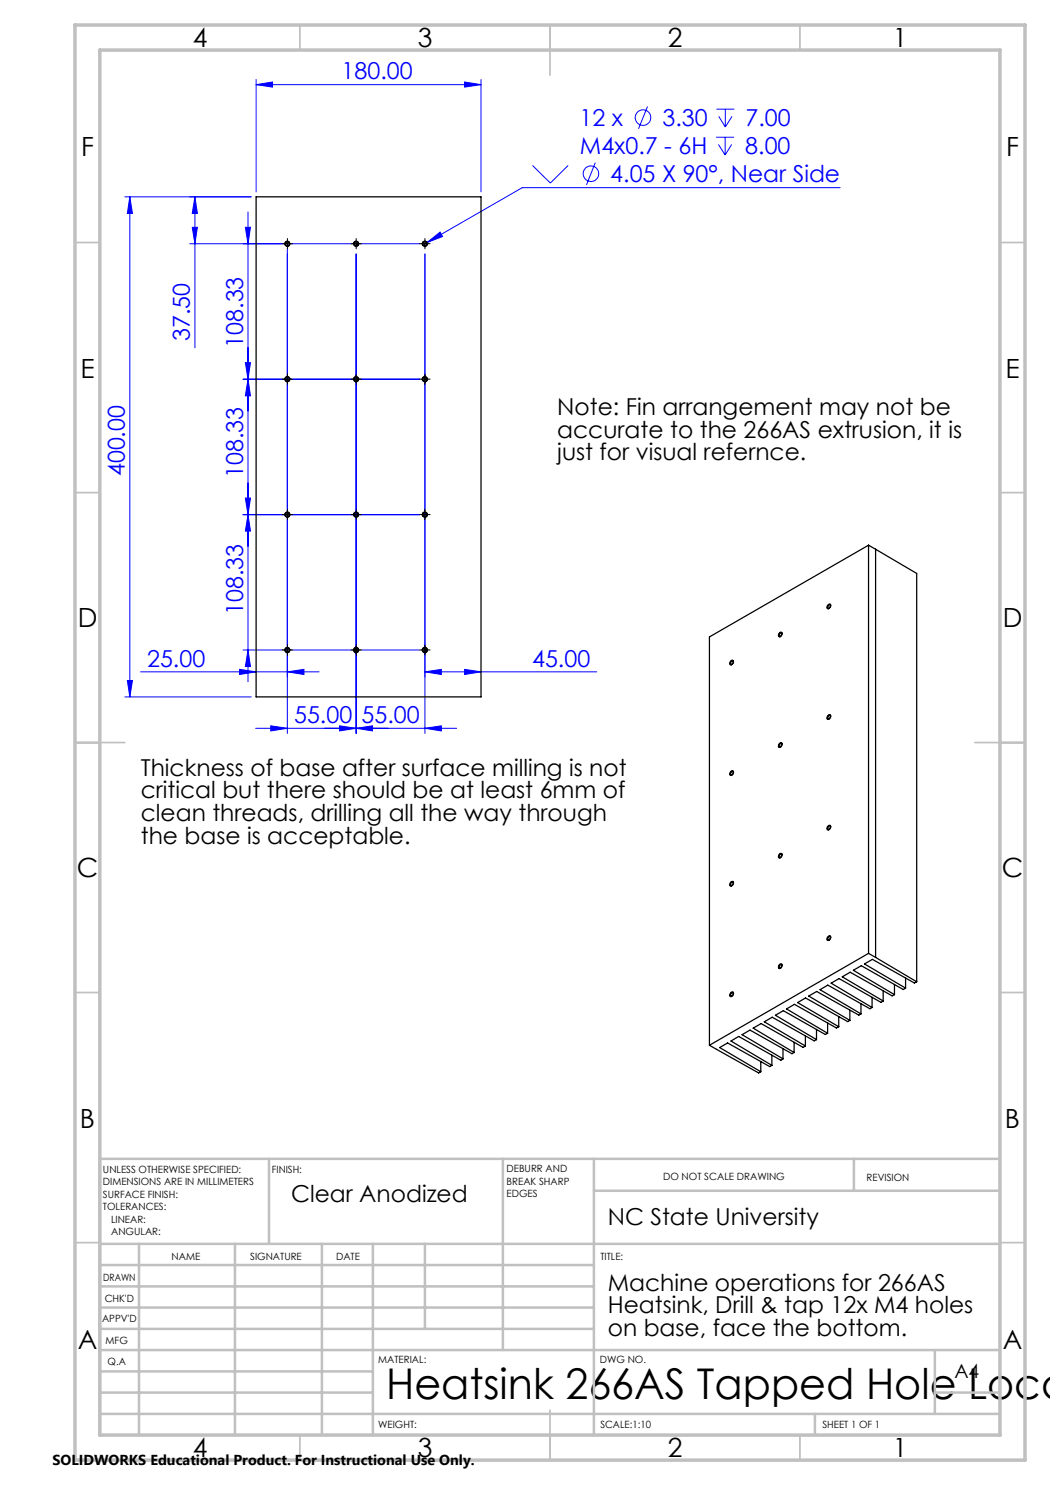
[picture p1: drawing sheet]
<svg xmlns="http://www.w3.org/2000/svg" width="210mm" height="297mm" viewBox="0 0 210 297" stroke-linecap="round" stroke-linejoin="round" font-family="sans-serif">
<g fill="none" stroke="#00f" stroke-width=".2">
<path d="M51.2 16.9l3.3-.5v1zM51.2 15.9v22.5M51.2 16.9h45M92.9 16.4l3.3 .5-3.3 .5zM96.2 15.9v22.5M26 39.4v100M26 39.4l.5 3.3h-1zM39 39.4l.5 3.3h-1zM39 39.4v30.2M50.2 39.4h-25.2M106.5 33.1l3.6 3.5 3.5-3.5M119.1 32.5l-1.8 4.5"/>
<path d="M129.5 21.3l-1.8 4.4M143.2 27.4h3.6M143.3 21.8h3.6M143.7 28.9l1.3 2.1M143.8 23.3l1.3 2.1M145 27.4v3.6M145.1 21.8v3.6M146.3 28.9l-1.3 2.1M146.4 23.3l-1.3 2.1M168 37.5h-63.5l-19.1 11M38 48.8h46M38.5 45.5h1l-.5 3.3z"/>
<path d="M49.1 45.5h1l-.5 3.3zM49.6 42.4v93.9M57.5 49.8v96.9M71.2 50.8v95.9M85 50.8v95.9M85.4 48.5l2.6-2.1 .5 .9zM85.4 48.5l-.9 .5M48.6 75.8h35.4M49.1 72.5h1l-.5 3.3zM49.6 75.8l.5 3.4h-1zM49.1 99.6h1l-.5 3.3zM48.6 102.9h35.4"/>
<path d="M49.6 102.9l.5 3.3h-1zM25 139.4h25.2M25.5 136.1h1l-.5 3.3zM28.1 134.4h35.7M47.9 133.9l3.3 .5-3.3 .5zM48.6 130h35.4M49.6 130l.5 3.3h-1zM57.5 134.4l3.3-.5v1zM85 134.4l3.3-.5v1zM85 134.4h34.3M92.9 133.9l3.3 .5-3.3 .5zM51.1 145.7h40.2"/>
<path d="M54.2 145.2l3.3 .5-3.3 .5zM67.9 145.2l3.3 .5-3.3 .5zM71.2 145.7l3.3-.5v1zM85 145.7l3.3-.5v1z"/>
<circle cx="118.2" cy="34.7" r="1.55"/>
<circle cx="128.6" cy="23.5" r="1.55"/>
</g>
<g fill="none" stroke="#808080" stroke-width=".25">
<path d="M146.2 132.2a.26 .26 0 0 1 .4 0 .26 .26 0 0 1-.1 .4l-.1 .1a.23 .23 0 0 1-.3 .1 .23 .23 0 0 1 0-.3zM155.9 126.7a.27 .27 0 0 1 .4-.1 .27 .27 0 0 1-.1 .4v.1a.27 .27 0 0 1-.5 .1 .27 .27 0 0 1 .1-.5zM165.6 121.1a.27 .27 0 0 1 .4-.1 .27 .27 0 0 1-.1 .4l-.2 .2a.3 .3 0 0 1-.3-.2 .3 .3 0 0 1 .2-.3zM146.2 154.4a.27 .27 0 0 1 .4-.1 .27 .27 0 0 1-.1 .5h-.1a.24 .24 0 0 1-.3 .2 .25 .25 0 0 1 0-.5zM155.9 148.8l.1-.1a.26 .26 0 0 1 .4 .1 .26 .26 0 0 1-.2 .4l-.1 .1a.28 .28 0 0 1-.4-.1 .28 .28 0 0 1 .2-.4zM165.6 143.2l.1-.1a.23 .23 0 0 1 .3 0 .23 .23 0 0 1 0 .3l-.2 .2a.26 .26 0 0 1-.4 .1 .26 .26 0 0 1 .2-.4zM146.2 176.5a.26 .26 0 0 1 .4 0 .26 .26 0 0 1-.1 .4l-.2 .2a.26 .26 0 0 1-.3-.2 .26 .26 0 0 1 .1-.3zM155.8 171l.2-.2a.24 .24 0 0 1 .3 .1 .24 .24 0 0 1-.1 .3l-.1 .2a.25 .25 0 0 1-.4 0 .25 .25 0 0 1 .1-.4zM165.6 165.3l.1-.1a.25 .25 0 0 1 .4 0 .25 .25 0 0 1-.2 .4 .27 .27 0 0 1-.4 .3 .27 .27 0 0 1 .1-.5zM146.2 198.6a.25 .25 0 0 1 .4 0 .25 .25 0 0 1-.1 .4l-.1 .1a.26 .26 0 0 1-.4 0 .26 .26 0 0 1 .1-.4zM156 192.9h.1a.36 .36 0 0 1 .2 .5 .36 .36 0 0 1-.5 .1zM165.6 187.4h.1a.25 .25 0 0 1 .4 0 .25 .25 0 0 1-.2 .3 .28 .28 0 0 1-.4 .2 .28 .28 0 0 1 .1-.5z"/>
<circle cx="57.5" cy="48.8" r=".4"/>
<circle cx="71.2" cy="48.8" r=".4"/>
<circle cx="85" cy="48.8" r=".41"/>
<circle cx="57.5" cy="75.8" r=".41"/>
<circle cx="71.2" cy="75.8" r=".41"/>
<circle cx="85" cy="75.8" r=".42"/>
<circle cx="57.5" cy="102.9" r=".42"/>
<circle cx="71.2" cy="102.9" r=".42"/>
<circle cx="85" cy="102.9" r=".42"/>
<circle cx="57.5" cy="130" r=".4"/>
<circle cx="71.2" cy="130" r=".4"/>
<circle cx="85" cy="130" r=".41"/>
</g>
<g fill="none" stroke="#000" stroke-width=".2">
<path d="M56.8 48.8h1.3M57 48.9a.51 .51 0 0 1 .4-.6 .51 .51 0 0 1 .6 .5 .51 .51 0 0 1-.7 .4M57.5 48.2v1.2M70.6 48.8h1.3M70.7 48.9a.51 .51 0 0 1 .5-.6 .51 .51 0 0 1 .5 .5 .51 .51 0 0 1-.6 .4M71.2 48.2v1.2M84.3 48.8h1.3M84.5 48.9a.51 .51 0 0 1 .4-.6 .51 .51 0 0 1 .6 .5 .51 .51 0 0 1-.7 .4M85 48.2v1.2M56.8 75.8h1.3M57 76a.51 .51 0 0 1 .4-.7 .51 .51 0 0 1 .6 .6 .51 .51 0 0 1-.7 .4M57.5 75.2v1.3"/>
<path d="M70.6 75.8h1.3M70.7 76a.51 .51 0 0 1 .5-.7 .51 .51 0 0 1 .5 .6 .51 .51 0 0 1-.6 .4M71.2 75.2v1.3M84.3 75.8h1.3M84.5 76a.51 .51 0 0 1 .4-.7 .51 .51 0 0 1 .6 .6 .51 .51 0 0 1-.7 .4M85 75.2v1.3M56.8 102.9h1.3M57 103a.5 .5 0 0 1 .4-.6 .5 .5 0 0 1 .5 .6 .5 .5 0 0 1-.6 .4M57.5 102.3v1.2M70.6 102.9h1.3M70.7 103a.5 .5 0 0 1 .5-.6 .5 .5 0 0 1 .5 .6 .5 .5 0 0 1-.6 .4M71.2 102.3v1.2"/>
<path d="M84.3 102.9h1.3M84.5 103a.5 .5 0 0 1 .4-.6 .5 .5 0 0 1 .6 .6 .5 .5 0 0 1-.7 .4M85 102.3v1.2M56.8 130h1.3M57 130.1a.51 .51 0 0 1 .4-.6 .51 .51 0 0 1 .6 .5 .51 .51 0 0 1-.7 .5M57.5 129.4v1.2M70.6 130h1.3M70.7 130.1a.51 .51 0 0 1 .5-.6 .51 .51 0 0 1 .5 .5 .51 .51 0 0 1-.6 .5M71.2 129.4v1.2M84.3 130h1.3M84.5 130.1a.51 .51 0 0 1 .4-.6 .51 .51 0 0 1 .6 .5 .51 .51 0 0 1-.7 .5M85 129.4v1.2"/>
<path d="M146.2 132.3a.32 .32 0 0 1 .5-.2 .32 .32 0 0 1-.1 .6 .34 .34 0 0 1-.5 .3 .34 .34 0 0 1 .1-.6zM155.9 126.7a.32 .32 0 0 1 .5-.2 .32 .32 0 0 1 0 .6 .34 .34 0 0 1-.6 .2 .34 .34 0 0 1 .1-.6zM165.7 121l.1-.1a.33 .33 0 0 1 .4 .2 .33 .33 0 0 1-.2 .4l-.1 .1a.29 .29 0 0 1-.4 .1 .29 .29 0 0 1 .1-.5zM146.2 154.4a.32 .32 0 0 1 .5-.1 .32 .32 0 0 1-.1 .5 .34 .34 0 0 1-.5 .3 .34 .34 0 0 1 .1-.6zM156.1 148.7a.3 .3 0 0 1 .4 .1 .3 .3 0 0 1-.1 .4 .34 .34 0 0 1-.6 .3 .34 .34 0 0 1 .1-.6zM165.8 143a.33 .33 0 0 1 .4 .2 .33 .33 0 0 1-.2 .4l-.1 .1a.29 .29 0 0 1-.4 .1 .29 .29 0 0 1 .1-.5zM146.2 176.5a.32 .32 0 0 1 .5-.1 .32 .32 0 0 1-.1 .5 .34 .34 0 0 1-.5 .3 .34 .34 0 0 1 .1-.6zM155.9 170.9l.2-.1a.27 .27 0 0 1 .4 0 .27 .27 0 0 1-.1 .4v.1a.34 .34 0 0 1-.6 .3 .34 .34 0 0 1 .1-.6zM165.7 165.2h.1a.29 .29 0 0 1 .4 0 .29 .29 0 0 1-.1 .5 .34 .34 0 0 1-.5 .3 .34 .34 0 0 1 0-.6zM146.2 198.6l.1-.1a.31 .31 0 0 1 .5 .1 .31 .31 0 0 1-.2 .4 .34 .34 0 0 1-.5 .3 .34 .34 0 0 1 .1-.6zM156 192.9h.1a.29 .29 0 0 1 .4 .1 .29 .29 0 0 1-.1 .4 .34 .34 0 0 1-.6 .3 .34 .34 0 0 1 .1-.6zM165.7 187.3h.1a.29 .29 0 0 1 .4 .1 .29 .29 0 0 1-.1 .4 .34 .34 0 0 1-.5 .3 .34 .34 0 0 1 0-.6z"/>
</g>
<g fill="none" stroke="#c0c0c0" stroke-width=".35">
<path d="M60 5v5M110 5v10M160 5v5M15 48.5h5M200 48.5h5M15 98.5h5M200 98.5h5M15 148.5h10M195 148.5h10M15 198.5h5M200 198.5h5M15 248.5h5"/>
<path d="M200 248.5h5M60 287v5M110 282v10M160 287v5"/>
</g>
<g fill="none" stroke="#c0c0c0" stroke-width=".5">
<path d="M53.8 231.8v17M100.6 231.8v38.2M118.8 231.8v55.2M118.8 238.2h81.2M170.8 231.8v6.4M200 231.8h-180v55.2M20 248.8h180M20 257.3h98.8M20 253h98.8M27.8 248.8v38.2M47 248.8v38.2M64.4 248.8v38.2"/>
<path d="M74.6 248.8v38.2M85 248.8v17M20 265.8h98.8M20 261.5h98.8M20 278.5h54.6M20 274.3h54.6M20 270h180M187 278.5h13M187 270v12.8M20 282.8h180M163 282.8v4.2"/>
</g>
<path d="M15 5h190v287h-190zM20 10h180v277h-180z" fill="none" stroke="#c0c0c0" stroke-width=".7"/>
<g fill="none" stroke="#000" stroke-width=".2" stroke-dasharray="15.2 1.3 1.3 1.3">
<path d="M56.9 48.7h-.5M57.5 48.1v-.4M57.5 49.4v.4M58.1 48.7h.4M70.6 48.7h-.4M71.2 48.1v-.4M71.2 49.4v.4M71.9 48.7h.4M84.4 48.7h-.5M85 48.1v-.4M85 49.4v.4M85.6 48.7h.4"/>
<path d="M56.9 75.8h-.5M57.5 75.2v-.4M57.5 76.4v.5M58.1 75.8h.4M70.6 75.8h-.4M71.2 75.2v-.4M71.2 76.4v.5M71.9 75.8h.4M84.4 75.8h-.5M85 75.2v-.4M85 76.4v.5M85.6 75.8h.4"/>
<path d="M56.9 102.9h-.5M57.5 102.3v-.4M57.5 103.5v.4M58.1 102.9h.4M70.6 102.9h-.4M71.2 102.3v-.4M71.2 103.5v.4M71.9 102.9h.4M84.4 102.9h-.5M85 102.3v-.4M85 103.5v.4M85.6 102.9h.4"/>
<path d="M56.9 130h-.5M57.5 129.4v-.4M57.5 130.6v.4M58.1 130h.4M70.6 130h-.4M71.2 129.4v-.4M71.2 130.6v.4M71.9 130h.4M84.4 130h-.5M85 129.4v-.4M85 130.6v.4M85.6 130h.4"/>
</g>
<g fill="#00f">
<path d="M57.5 134.4l3.3-.5v1zM47.9 133.9l3.3 .5-3.3 .5zM92.9 133.9l3.3 .5-3.3 .5zM85 134.4l3.3-.5v1z"/>
<path d="M51.2 16.9l3.3-.5v1zM92.9 16.4l3.3 .5-3.3 .5zM85.4 48.5l3.1-1.2-.5-.9zM54.2 145.2l3.3 .5-3.3 .5zM71.2 145.7l3.3-.5v1zM67.9 145.2l3.3 .5-3.3 .5zM85 145.7l3.3-.5v1z"/>
<path d="M38.5 45.5h1l-.5 3.3zM39 39.4l.5 3.3h-1z"/>
<path d="M49.6 130l.5 3.3h-1zM49.1 99.6h1l-.5 3.3zM49.6 102.9l.5 3.3h-1zM49.1 72.5h1l-.5 3.3zM49.6 75.8l.5 3.4h-1zM49.1 45.5h1l-.5 3.3z"/>
<path d="M26 39.4l.5 3.3h-1zM25.5 136.1h1l-.5 3.3z"/>
</g>
<g fill="none" stroke="#000" stroke-width=".25">
<path d="M51.2 39.4h45v100h-45zM173.7 109l-31.8 18.4v81.7M173.7 109v81.7M173.7 109l1.4 .9M175.1 109.9v81.6M175.1 109.9l8.2 4.8v81.7M146.2 132.2l.2-.2a.47 .47 0 0 1 .2 .7 .47 .47 0 0 1-.6 .2zM146.6 132.3a.39 .39 0 0 0-.4 .1 .39 .39 0 0 0 .1 .5M155.9 126.6l.3-.2a.47 .47 0 0 1 .1 .6 .47 .47 0 0 1-.6 .2zM156.4 126.7v-.1a.39 .39 0 0 0-.5 .2 .39 .39 0 0 0 .1 .5h.1M165.6 121l.3-.2a.47 .47 0 0 1 .1 .6 .47 .47 0 0 1-.6 .2zM166.1 121.1v-.1a.4 .4 0 0 0-.5 .2 .4 .4 0 0 0 .1 .5h.1"/>
<path d="M146.2 154.3l.2-.1a.47 .47 0 0 1 .2 .6 .47 .47 0 0 1-.6 .2zM146.6 154.4a.39 .39 0 0 0-.4 .1 .39 .39 0 0 0 .1 .5M155.9 148.7l.3-.1a.47 .47 0 0 1 .1 .5 .47 .47 0 0 1-.6 .3zM156.4 148.8a.39 .39 0 0 0-.5 .1 .39 .39 0 0 0 .1 .5h.1M165.6 143.1l.3-.2a.47 .47 0 0 1 .1 .7 .47 .47 0 0 1-.6 .2zM166.1 143.2a.38 .38 0 0 0-.5 .1 .38 .38 0 0 0 .1 .5h.1M146.2 176.4l.2-.1a.47 .47 0 0 1 .2 .6 .47 .47 0 0 1-.6 .2zM146.6 176.6v-.1a.39 .39 0 0 0-.4 .2 .39 .39 0 0 0 .1 .5v-.1M155.9 170.8l.3-.1a.47 .47 0 0 1 .1 .6 .47 .47 0 0 1-.6 .2zM156.4 171v-.1a.37 .37 0 0 0-.5 .1 .37 .37 0 0 0 .1 .5h.1M165.5 165.3l.4-.2a.45 .45 0 0 1 .1 .6 .45 .45 0 0 1-.6 .1zM166.1 165.3a.33 .33 0 0 0-.5 .1 .33 .33 0 0 0 .2 .5"/>
<path d="M146.2 198.5l.2-.1a.47 .47 0 0 1 .2 .6 .47 .47 0 0 1-.6 .2zM146.6 198.7v-.1a.36 .36 0 0 0-.4 .2 .36 .36 0 0 0 .1 .4M155.9 192.9l.3-.1a.5 .5 0 0 1 .1 .6 .5 .5 0 0 1-.5 .3l-.1-.3zM156.4 193.1a.33 .33 0 0 0-.5-.1 .33 .33 0 0 0-.1 .4l.1 .2h.2M165.6 187.3l.3-.2a.47 .47 0 0 1 .1 .7 .47 .47 0 0 1-.6 .2v-.4zM166.1 187.5a.35 .35 0 0 0-.4-.1 .35 .35 0 0 0-.2 .4l.1 .2h.2M173.7 190.7l-31.8 18.4M173.7 190.7l1.4 .8M174.4 199.5v2M175.1 191.5l8.2 4.9M176.6 198.2v2M178.9 198.9l-.5 .3-8.4-4.8-1.5 1 8.1 4.8"/>
<path d="M178.9 196.9v2M181.1 197.6l-.4 .3-8.4-4.8-1.6 1 8.2 4.8M181.1 195.6v2M183.3 196.4l-.4 .2-8.4-4.7-1.6 .9 8.2 4.8M141.9 209.1l9.8 5.5 .5-.3M152.2 212.3v2M154.4 213.1l-.4 .2-8.5-4.7-1.6 .9 8.3 4.8M154.4 211v2.1M156.6 211.8l-.4 .3-8.5-4.8-1.5 .9 8.2 4.9M156.6 209.8v2M158.8 210.5l-.4 .2-8.4-4.7-1.6 .9 8.2 4.9M158.8 208.5v2"/>
<path d="M161.1 209.2l-.5 .3-8.4-4.8-1.6 .9 8.2 4.9M161.1 207.2v2M163.3 207.9l-.5 .3-8.4-4.8-1.5 1 8.2 4.8M163.3 205.9v2M165.5 206.7l-.4 .2-8.4-4.8-1.6 1 8.2 4.8M165.5 204.6v2.1M167.7 205.3l-.4 .3-8.4-4.7-1.6 .9 8.2 4.9M167.7 203.3v2M170 204.1l-.5 .2-8.4-4.7-1.6 .9 8.2 4.8M170 202v2.1M172.2 202.8l-.4 .2-8.5-4.7-1.6 .9 8.3 4.9M172.2 200.8v2"/>
<path d="M174.4 201.5l-.4 .3-8.4-4.8-1.6 .9 8.2 4.9M176.6 200.2l-.4 .3-8.4-4.8-1.6 .9 8.2 4.9"/>
<circle cx="57.5" cy="48.8" r=".51"/>
<circle cx="57.5" cy="48.8" r=".41"/>
<circle cx="71.2" cy="48.8" r=".51"/>
<circle cx="71.2" cy="48.8" r=".41"/>
<circle cx="85" cy="48.8" r=".41"/>
<circle cx="85" cy="48.8" r=".52"/>
<circle cx="57.5" cy="75.8" r=".5"/>
<circle cx="57.5" cy="75.9" r=".42"/>
<circle cx="71.2" cy="75.8" r=".5"/>
<circle cx="71.2" cy="75.9" r=".42"/>
<circle cx="85" cy="75.9" r=".42"/>
<circle cx="85" cy="75.8" r=".51"/>
<circle cx="57.5" cy="102.9" r=".5"/>
<circle cx="57.5" cy="102.9" r=".41"/>
<circle cx="71.2" cy="102.9" r=".5"/>
<circle cx="71.2" cy="102.9" r=".41"/>
<circle cx="85" cy="102.9" r=".41"/>
<circle cx="85" cy="102.9" r=".51"/>
<circle cx="57.5" cy="130" r=".51"/>
<circle cx="57.5" cy="130" r=".41"/>
<circle cx="71.2" cy="130" r=".51"/>
<circle cx="71.2" cy="130" r=".41"/>
<circle cx="85" cy="130" r=".41"/>
<circle cx="85" cy="130" r=".52"/>
</g>
<text font-size="8.5" x="77.2" y="279.7">Heatsink 266AS Tapped Hole Loca</text>
<g font-size="5.3">
<text x="38.5" y="9.5">4</text>
<text x="83.5" y="9.5">3</text>
<text x="133.6" y="9.5">2</text>
<text x="178.6" y="9.5">1</text>
<text x="16.2" y="31.3">F</text>
<text x="201.2" y="31.3">F</text>
<text x="16.1" y="75.5">E</text>
<text x="201.1" y="75.5">E</text>
<text x="15.5" y="125.5">D</text>
<text x="200.5" y="125.5">D</text>
<text x="15.4" y="175.5">C</text>
<text x="200.4" y="175.5">C</text>
<text x="16" y="225.5">B</text>
<text x="201" y="225.5">B</text>
<text x="15.5" y="269.8">A</text>
<text x="200.5" y="269.8">A</text>
<text x="38.5" y="291.5">4</text>
<text x="83.5" y="291.5">3</text>
<text x="133.6" y="291.5">2</text>
<text x="178.6" y="291.5">1</text>
</g>
<g font-size="4.7" fill="#00f">
<text x="68.3" y="15.9">180.00</text>
<text x="115.9" y="25.2">12 x</text>
<text x="132.5" y="25.2">3.30</text>
<text x="149.1" y="25.2">7.00</text>
<text x="116" y="30.8">M4x0.7 - 6H</text>
<text x="149.1" y="30.8">8.00</text>
<text x="122.1" y="36.4">4.05 X 90°, Near Side</text>
<text x="38" y="68.3" transform="rotate(-90 38 68.3)">37.50</text>
<text x="48.6" y="69.5" transform="rotate(-90 48.6 69.5)">108.33</text>
<text x="25" y="95.3" transform="rotate(-90 25 95.3)">400.00</text>
<text x="48.6" y="95.6" transform="rotate(-90 48.6 95.6)">108.33</text>
<text x="48.6" y="123" transform="rotate(-90 48.6 123)">108.33</text>
<text x="29.4" y="133.4">25.00</text>
<text x="106.4" y="133.4">45.00</text>
<text x="58.8" y="144.6">55.00</text>
<text x="72.3" y="144.6">55.00</text>
</g>
<g font-size="4.7">
<text x="111.5" y="83">Note: Fin arrangement may not be</text>
<text x="111.5" y="87.5">accurate to the 266AS extrusion, it is</text>
<text x="111.5" y="92.1">just for visual refernce.</text>
<text x="28.2" y="155.1">Thickness of base after surface milling is not</text>
<text x="28.2" y="159.7">critical but there should be at least 6mm of</text>
<text x="28.2" y="164.2">clean threads, drilling all the way through</text>
<text x="28.2" y="168.7">the base is acceptable.</text>
<text x="58.2" y="240.5">Clear Anodized</text>
<text x="121.6" y="244.9">NC State University</text>
<text x="121.6" y="258.2">Machine operations for 266AS</text>
<text x="121.6" y="262.7">Heatsink, Drill &amp; tap 12x M4 holes</text>
<text x="121.6" y="267.2">on base, face the bottom.</text>
</g>
<text font-size="3.9" x="190.9" y="275.5">A4</text>
<text font-size="2.9" x="10.5" y="292.9">SOLIDWORKS Educational Product. For Instructional Use Only.</text>
<g font-size="2">
<text x="20.6" y="234.6">UNLESS OTHERWISE SPECIFIED:</text>
<text x="20.6" y="237.1">DIMENSIONS ARE IN MILLIMETERS</text>
<text x="20.6" y="239.6">SURFACE FINISH:</text>
<text x="54.4" y="234.6">FINISH:</text>
<text x="101.3" y="234.5">DEBURR AND</text>
<text x="101.3" y="237">BREAK SHARP</text>
<text x="101.3" y="239.5">EDGES</text>
<text x="132.6" y="236">DO NOT SCALE DRAWING</text>
<text x="173.3" y="236.2">REVISION</text>
<text x="20.6" y="242.1">TOLERANCES:</text>
<text x="22.2" y="244.6">LINEAR:</text>
<text x="22.2" y="247.1">ANGULAR:</text>
<text x="34.3" y="252">NAME</text>
<text x="50" y="251.9">SIGNATURE</text>
<text x="67.2" y="251.9">DATE</text>
<text x="120.1" y="251.9">TITLE:</text>
<text x="20.6" y="256.1">DRAWN</text>
<text x="20.9" y="260.3">CHK'D</text>
<text x="20.4" y="264.4">APPV'D</text>
<text x="21.1" y="268.8">MFG</text>
<text x="21.5" y="273">Q.A</text>
<text x="75.6" y="272.5">MATERIAL:</text>
<text x="120" y="272.5">DWG NO.</text>
<text x="75.6" y="285.5">WEIGHT:</text>
<text x="120.1" y="285.6">SCALE:1:10</text>
<text x="164.5" y="285.6">SHEET 1 OF 1</text>
</g>
</svg>
